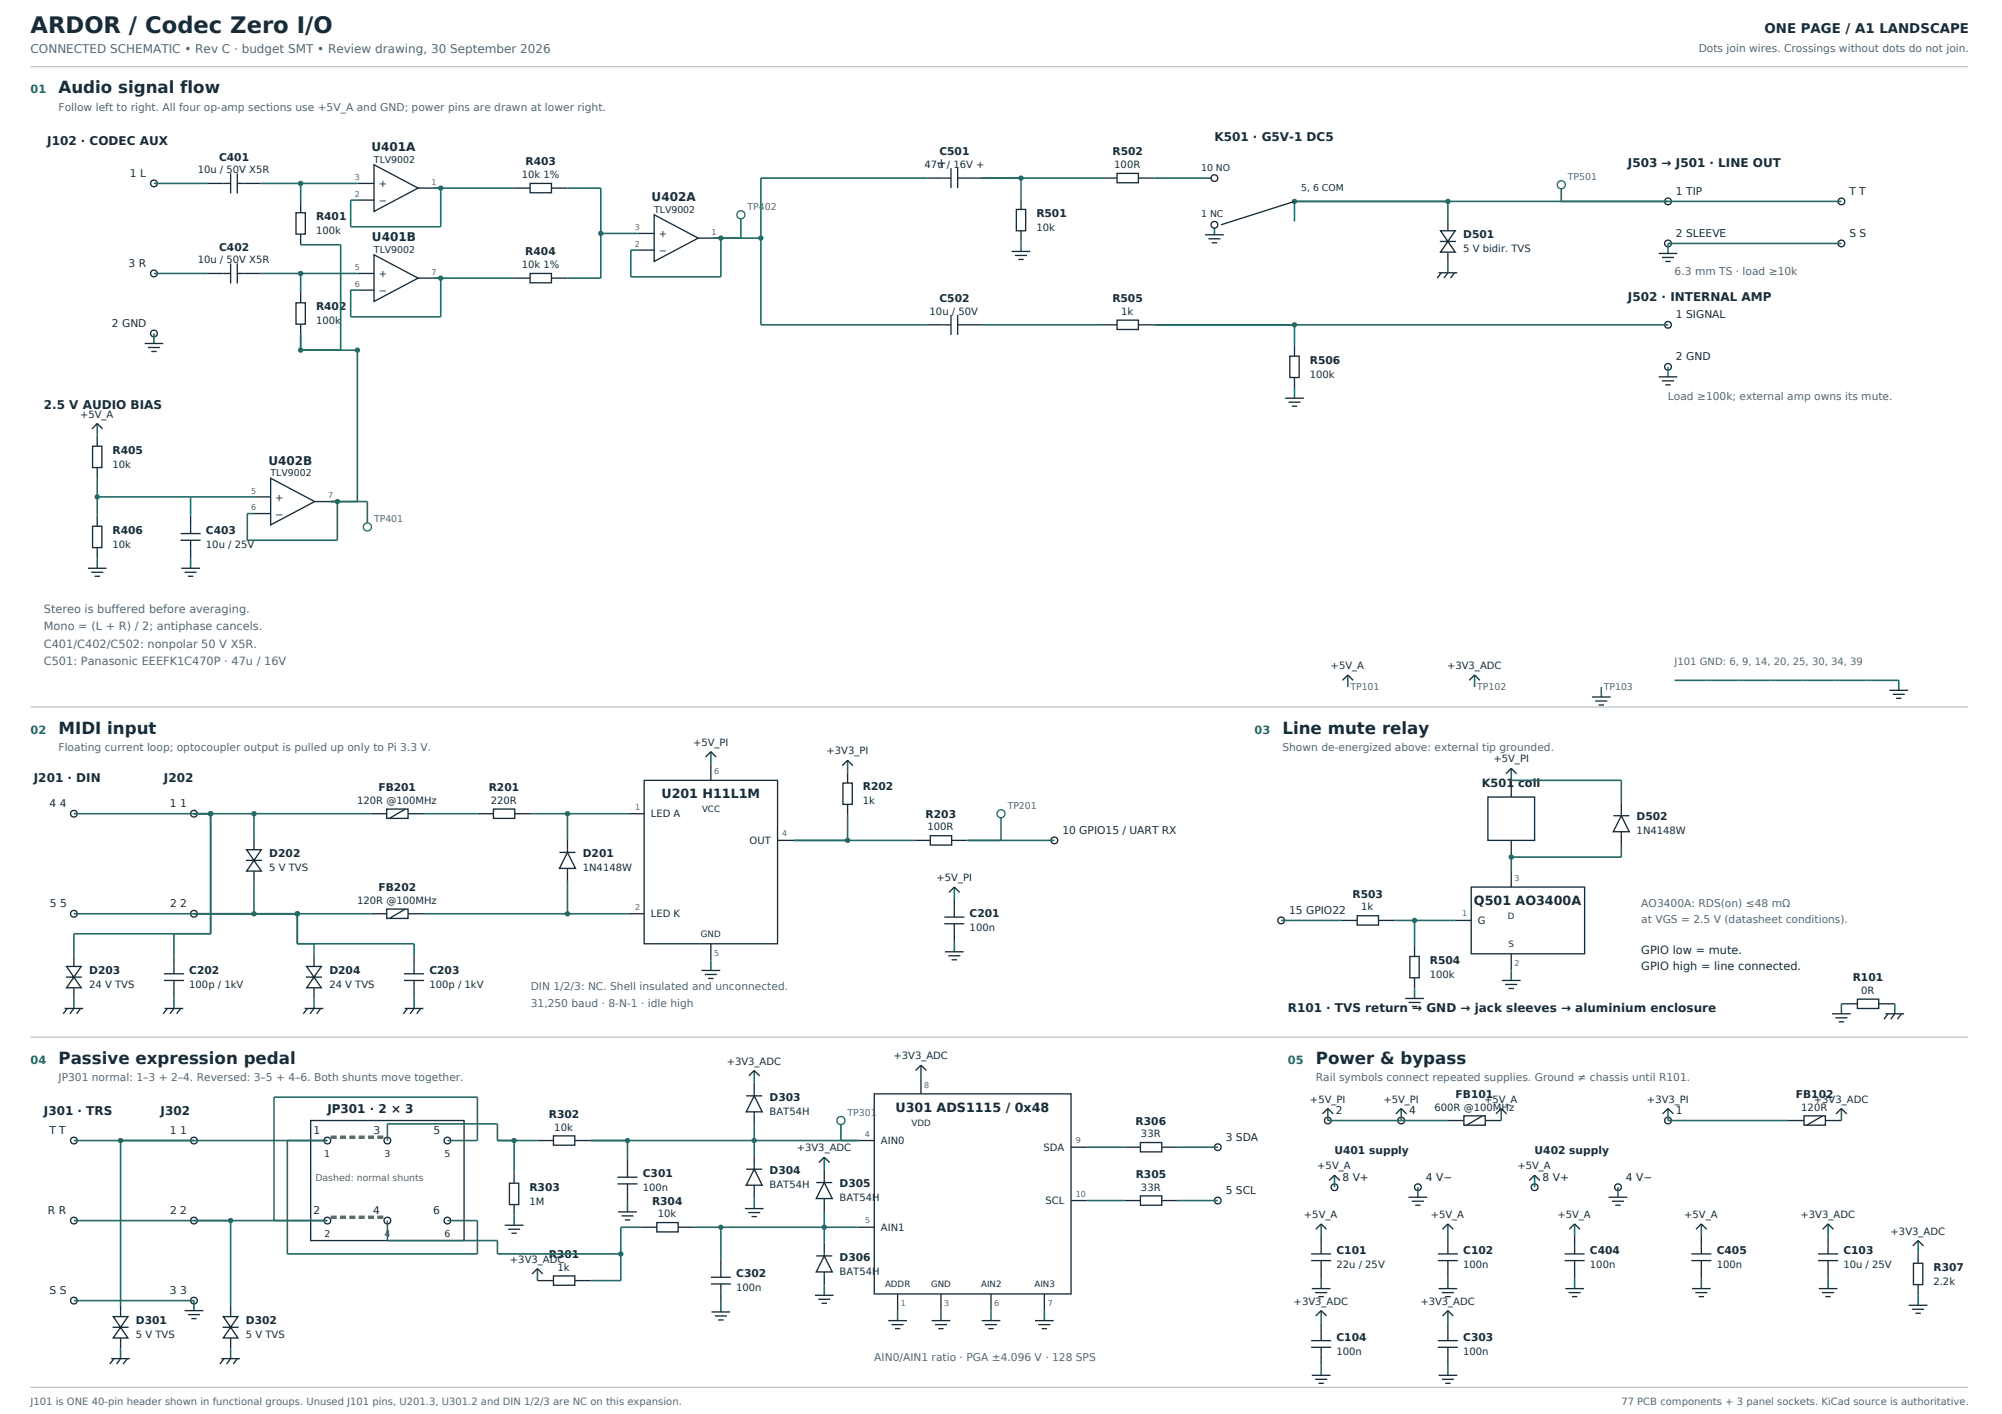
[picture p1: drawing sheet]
<svg xmlns="http://www.w3.org/2000/svg" width="841mm" height="594mm" viewBox="0 0 841 594" stroke-linecap="round" stroke-linejoin="round" font-family="sans-serif">
<path d="M12.8 28h814" fill="none" stroke="#aab7bd" stroke-width=".42"/>
<g fill="#fff" stroke="#172c38" stroke-width=".56">
<circle cx="64.6" cy="77" r="1.41"/>
<circle cx="64.6" cy="114.9" r="1.41"/>
<circle cx="64.6" cy="140.1" r="1.41"/>
</g>
<path d="M64.7 140.1v4.2" fill="none" stroke="#246a66" stroke-width=".67" stroke-linecap="butt"/>
<path d="M87.1 77.1h9.8M96.9 72.8v8.5M99.7 77.1h9.8M99.7 72.8v8.5M126.3 84.9v4.5M126.3 98.3v4.5M60.7 144.3h7.9M62.1 146h5.1M63.5 147.7h2.3" fill="none" stroke="#172c38" stroke-width=".56"/>
<g fill="#fff" stroke="#172c38" stroke-width=".56">
<path d="M124.3 89.4h4v8.9h-4z"/>
<path d="M157.1 69.2l18.5 9.8-18.5 9.8z"/>
</g>
<path d="M150.1 77.1h7M175.6 79h6.7M150.1 84.1h7" fill="none" stroke="#172c38" stroke-width=".56"/>
<path d="M182.3 79h2.8v16.3h-37.8v-11.2h2.8" fill="none" stroke="#246a66" stroke-width=".67" stroke-linecap="butt"/>
<circle cx="185.1" cy="79" r="1.13" fill="#246a66"/>
<path d="M64.7 77.1h22.4M109.5 77.1h40.6M126.3 77.1v7.8" fill="none" stroke="#246a66" stroke-width=".67" stroke-linecap="butt"/>
<circle cx="126.3" cy="77" r="1.13" fill="#246a66"/>
<path d="M87.1 114.9h9.8M96.9 110.7v8.4M99.7 114.9h9.8M99.7 110.7v8.4M126.3 122.7v4.5M126.3 136.2v4.5" fill="none" stroke="#172c38" stroke-width=".56"/>
<g fill="#fff" stroke="#172c38" stroke-width=".56">
<path d="M124.3 127.2h4v9h-4z"/>
<path d="M157.1 107l18.5 9.8-18.5 9.8z"/>
</g>
<path d="M150.1 114.9h7M175.6 116.8h6.7M150.1 121.9h7" fill="none" stroke="#172c38" stroke-width=".56"/>
<path d="M182.3 116.8h2.8v16.3h-37.8v-11.2h2.8" fill="none" stroke="#246a66" stroke-width=".67" stroke-linecap="butt"/>
<circle cx="185.1" cy="116.8" r="1.13" fill="#246a66"/>
<path d="M64.7 114.9h22.4M109.5 114.9h40.6M126.3 114.9v7.8" fill="none" stroke="#246a66" stroke-width=".67" stroke-linecap="butt"/>
<circle cx="126.3" cy="114.9" r="1.13" fill="#246a66"/>
<path d="M126.3 102.8h16.8v44.3h-16.8v-6.4" fill="none" stroke="#246a66" stroke-width=".67" stroke-linecap="butt"/>
<circle cx="126.3" cy="147.1" r="1.13" fill="#246a66"/>
<path d="M216 79h6.7M231.7 79h6.7" fill="none" stroke="#172c38" stroke-width=".56"/>
<path d="M222.7 77.1h9v3.9h-9z" fill="#fff" stroke="#172c38" stroke-width=".56"/>
<path d="M216 116.8h6.7M231.7 116.8h6.7" fill="none" stroke="#172c38" stroke-width=".56"/>
<path d="M222.7 114.9h9v3.9h-9z" fill="#fff" stroke="#172c38" stroke-width=".56"/>
<path d="M182.3 79h33.7M238.4 79h14v37.8h-14M182.3 116.8h33.7" fill="none" stroke="#246a66" stroke-width=".67" stroke-linecap="butt"/>
<circle cx="252.4" cy="98.1" r="1.13" fill="#246a66"/>
<path d="M274.8 90.2l18.5 9.8-18.5 9.8z" fill="#fff" stroke="#172c38" stroke-width=".56"/>
<path d="M267.8 98.1h7M267.8 105.1h7M293.3 100h6.7" fill="none" stroke="#172c38" stroke-width=".56"/>
<path d="M300 100h2.8v16.3h-37.8v-11.2h2.8" fill="none" stroke="#246a66" stroke-width=".67" stroke-linecap="butt"/>
<circle cx="302.8" cy="100" r="1.13" fill="#246a66"/>
<path d="M252.4 98.1h15.4M311.2 90.2v9.8h-11.2" fill="none" stroke="#246a66" stroke-width=".67" stroke-linecap="butt"/>
<circle cx="311.2" cy="90.2" r="1.69" fill="#fff" stroke="#246a66" stroke-width=".56"/>
<path d="M389.7 74.8h-70.1v61.7h70.1M300 100h19.6" fill="none" stroke="#246a66" stroke-width=".67" stroke-linecap="butt"/>
<circle cx="319.6" cy="100" r="1.13" fill="#246a66"/>
<path d="M389.7 74.8h9.8M399.5 70.6v8.4M402.3 74.8h9.8M402.3 70.6v8.4M428.9 83.5v4.5M428.9 96.9v4.5" fill="none" stroke="#172c38" stroke-width=".56"/>
<path d="M426.9 88h4v8.9h-4z" fill="#fff" stroke="#172c38" stroke-width=".56"/>
<path d="M412.1 74.8h16.8v8.7M428.9 101.4v4.2" fill="none" stroke="#246a66" stroke-width=".67" stroke-linecap="butt"/>
<path d="M425 105.6h7.8M426.4 107.3h5M427.8 109h2.2" fill="none" stroke="#172c38" stroke-width=".56"/>
<circle cx="428.9" cy="74.8" r="1.13" fill="#246a66"/>
<path d="M462.5 74.8h6.8M478.2 74.8h6.7" fill="none" stroke="#172c38" stroke-width=".56"/>
<path d="M469.3 72.8h8.9v4h-8.9z" fill="#fff" stroke="#172c38" stroke-width=".56"/>
<path d="M412.1 74.8h50.4M484.9 74.8h25.3M510.2 94.4v4.2M543.8 84.6v8.4" fill="none" stroke="#246a66" stroke-width=".67" stroke-linecap="butt"/>
<path d="M506.2 98.6h7.9M507.6 100.3h5.1M509 102h2.3" fill="none" stroke="#172c38" stroke-width=".56"/>
<circle cx="543.8" cy="84.6" r="1.13" fill="#246a66"/>
<path d="M543.8 84.6l-30.8 9.8" fill="none" stroke="#172c38" stroke-width=".56"/>
<g fill="#fff" stroke="#172c38" stroke-width=".56">
<circle cx="510.1" cy="74.8" r="1.41"/>
<circle cx="510.1" cy="94.4" r="1.41"/>
</g>
<path d="M604.9 98.1h6.7M608.2 92.5v4.4M608.2 105.9v4.5" fill="none" stroke="#172c38" stroke-width=".56"/>
<path d="M608.2 98.1l3.4 6.7h-6.7z" fill="#fff" stroke="#172c38" stroke-width=".56"/>
<path d="M608.2 96.9v1.2M608.2 104.8v1.1" fill="none" stroke="#172c38" stroke-width=".56"/>
<path d="M603.7 96.9h9v9h-9z" fill="#fff"/>
<path d="M605.1 96.9h6.2l-3.1 4.5zM608.2 101.4l-3.1 4.5h6.2zM604.9 101.4h6.7z" fill="#fff" stroke="#172c38" stroke-width=".56"/>
<path d="M543.8 84.6h64.4v7.9M608.2 110.4v4.2" fill="none" stroke="#246a66" stroke-width=".67" stroke-linecap="butt"/>
<path d="M604.3 114.6h7.8M605.4 114.6l-1.7 2.2M608.2 114.6l-1.7 2.2M611 114.6l-1.7 2.2" fill="none" stroke="#172c38" stroke-width=".56"/>
<circle cx="608.2" cy="84.6" r="1.13" fill="#246a66"/>
<g fill="#fff" stroke="#172c38" stroke-width=".56">
<circle cx="700.7" cy="84.6" r="1.41"/>
<circle cx="700.7" cy="102.3" r="1.41"/>
</g>
<path d="M543.8 84.6h156.9M700.7 102.3v4.2" fill="none" stroke="#246a66" stroke-width=".67" stroke-linecap="butt"/>
<path d="M696.8 106.5h7.8M698.2 108.2h5M699.6 109.8h2.2" fill="none" stroke="#172c38" stroke-width=".56"/>
<g fill="#fff" stroke="#172c38" stroke-width=".56">
<circle cx="773.5" cy="84.6" r="1.41"/>
<circle cx="773.5" cy="102.3" r="1.41"/>
</g>
<path d="M655.9 77.6v7h117.6M700.7 102.3h72.8" fill="none" stroke="#246a66" stroke-width=".67" stroke-linecap="butt"/>
<circle cx="655.8" cy="77.6" r="1.69" fill="#fff" stroke="#246a66" stroke-width=".56"/>
<path d="M389.7 136.5h9.8M399.5 132.2v8.5M402.3 136.5h9.8M402.3 132.2v8.5M462.5 136.5h6.8M478.2 136.5h6.7" fill="none" stroke="#172c38" stroke-width=".56"/>
<path d="M469.3 134.5h8.9v3.9h-8.9z" fill="#fff" stroke="#172c38" stroke-width=".56"/>
<path d="M412.1 136.5h50.4" fill="none" stroke="#246a66" stroke-width=".67" stroke-linecap="butt"/>
<path d="M543.8 145.1v4.5M543.8 158.6v4.5" fill="none" stroke="#172c38" stroke-width=".56"/>
<path d="M541.8 149.6h3.9v9h-3.9z" fill="#fff" stroke="#172c38" stroke-width=".56"/>
<path d="M484.9 136.5h58.9v8.6" fill="none" stroke="#246a66" stroke-width=".67" stroke-linecap="butt"/>
<circle cx="543.8" cy="136.4" r="1.13" fill="#246a66"/>
<path d="M543.8 163.1v4.2" fill="none" stroke="#246a66" stroke-width=".67" stroke-linecap="butt"/>
<path d="M539.9 167.3h7.8M541.3 169h5M542.7 170.6h2.2" fill="none" stroke="#172c38" stroke-width=".56"/>
<g fill="#fff" stroke="#172c38" stroke-width=".56">
<circle cx="700.7" cy="136.4" r="1.41"/>
<circle cx="700.7" cy="154.1" r="1.41"/>
</g>
<path d="M484.9 136.5h215.8M700.7 154.1v4.2" fill="none" stroke="#246a66" stroke-width=".67" stroke-linecap="butt"/>
<path d="M696.8 158.3h7.8M698.2 160h5M699.6 161.7h2.2M40.8 183v4.4M40.8 196.4v4.5" fill="none" stroke="#172c38" stroke-width=".56"/>
<path d="M38.9 187.4h3.9v9h-3.9z" fill="#fff" stroke="#172c38" stroke-width=".56"/>
<path d="M40.8 177.9v5.1" fill="none" stroke="#246a66" stroke-width=".67" stroke-linecap="butt"/>
<path d="M38.6 180.2l2.2-2.3 2.3 2.3M40.8 216.6v4.5M40.8 230v4.5" fill="none" stroke="#172c38" stroke-width=".56"/>
<path d="M38.9 221.1h3.9v8.9h-3.9z" fill="#fff" stroke="#172c38" stroke-width=".56"/>
<path d="M40.8 200.9v15.7" fill="none" stroke="#246a66" stroke-width=".67" stroke-linecap="butt"/>
<circle cx="40.8" cy="208.7" r="1.13" fill="#246a66"/>
<path d="M40.8 208.7h39.3v7.9M40.8 234.5v4.2M80.1 234.5v4.2" fill="none" stroke="#246a66" stroke-width=".67" stroke-linecap="butt"/>
<path d="M80.1 216.6v7.6M36.9 238.7h7.9M75.9 224.2h8.4M75.9 227h8.4M76.1 238.7h7.9M80.1 227v7.5M38.3 240.4h5.1M39.7 242.1h2.3M77.5 240.4h5.1M79 242.1h2.2" fill="none" stroke="#172c38" stroke-width=".56"/>
<path d="M113.7 200.9l18.5 9.8-18.5 9.8z" fill="#fff" stroke="#172c38" stroke-width=".56"/>
<path d="M106.7 208.7h7M106.7 215.7h7M132.2 210.7h6.7" fill="none" stroke="#172c38" stroke-width=".56"/>
<path d="M138.9 210.7h2.8v16.3h-37.8v-11.3h2.8" fill="none" stroke="#246a66" stroke-width=".67" stroke-linecap="butt"/>
<circle cx="141.7" cy="210.7" r="1.13" fill="#246a66"/>
<path d="M126.3 147.1h23.8v63.6h-11.2M80.1 208.7h26.6" fill="none" stroke="#246a66" stroke-width=".67" stroke-linecap="butt"/>
<circle cx="150.1" cy="147.1" r="1.13" fill="#246a66"/>
<path d="M138.9 210.7h15.4v10.6" fill="none" stroke="#246a66" stroke-width=".67" stroke-linecap="butt"/>
<circle cx="154.3" cy="221.3" r="1.69" fill="#fff" stroke="#246a66" stroke-width=".56"/>
<path d="M12.8 297h814" fill="none" stroke="#aab7bd" stroke-width=".42"/>
<g fill="#fff" stroke="#172c38" stroke-width=".56">
<circle cx="31" cy="341.8" r="1.41"/>
<circle cx="81.5" cy="341.8" r="1.41"/>
</g>
<path d="M31 341.8h50.5" fill="none" stroke="#246a66" stroke-width=".67" stroke-linecap="butt"/>
<g fill="#fff" stroke="#172c38" stroke-width=".56">
<circle cx="31" cy="383.9" r="1.41"/>
<circle cx="81.5" cy="383.9" r="1.41"/>
</g>
<path d="M31 383.9h50.5" fill="none" stroke="#246a66" stroke-width=".67" stroke-linecap="butt"/>
<path d="M155.7 341.8h6.7M171.4 341.8h6.7" fill="none" stroke="#172c38" stroke-width=".56"/>
<path d="M162.4 339.9h9v3.9h-9z" fill="#fff" stroke="#172c38" stroke-width=".56"/>
<path d="M170.3 339.9l-6.7 3.9M200.6 341.8h6.7M216.2 341.8h6.8" fill="none" stroke="#172c38" stroke-width=".56"/>
<path d="M207.3 339.9h8.9v3.9h-8.9z" fill="#fff" stroke="#172c38" stroke-width=".56"/>
<path d="M81.5 341.8h74.2M178.1 341.8h22.5" fill="none" stroke="#246a66" stroke-width=".67" stroke-linecap="butt"/>
<path d="M155.7 383.9h6.7M171.4 383.9h6.7" fill="none" stroke="#172c38" stroke-width=".56"/>
<path d="M162.4 381.9h9v3.9h-9z" fill="#fff" stroke="#172c38" stroke-width=".56"/>
<path d="M170.3 381.9l-6.7 3.9" fill="none" stroke="#172c38" stroke-width=".56"/>
<path d="M81.5 383.9h74.2" fill="none" stroke="#246a66" stroke-width=".67" stroke-linecap="butt"/>
<path d="M270.6 327.8h56v68.7h-56z" fill="#fff" stroke="#172c38" stroke-width=".56"/>
<path d="M296.4 318l2.2-2.2 2.3 2.2M298.6 320.8v7M235 358.1h6.7M238.4 352.5v4.5M263.6 341.8h7M326.6 353h7M238.4 365.9v4.5M263.6 383.9h7M298.6 396.5v7M294.7 407.7h7.8M296.1 409.4h5M297.5 411h2.2" fill="none" stroke="#172c38" stroke-width=".56"/>
<path d="M298.6 315.8v5M223 341.8h40.6M178.1 383.9h85.5M298.6 403.5v4.2" fill="none" stroke="#246a66" stroke-width=".67" stroke-linecap="butt"/>
<path d="M238.4 358.1l3.3 6.7h-6.7z" fill="#fff" stroke="#172c38" stroke-width=".56"/>
<path d="M238.4 357v1.1M238.4 364.8v1.1" fill="none" stroke="#172c38" stroke-width=".56"/>
<path d="M238.4 341.8v10.7M238.4 370.4v13.5" fill="none" stroke="#246a66" stroke-width=".67" stroke-linecap="butt"/>
<g fill="#246a66">
<circle cx="238.4" cy="341.8" r="1.13"/>
<circle cx="238.4" cy="383.9" r="1.13"/>
</g>
<path d="M356.1 324.5v4.4M356.1 337.9v4.5" fill="none" stroke="#172c38" stroke-width=".56"/>
<path d="M354.1 328.9h3.9v9h-3.9z" fill="#fff" stroke="#172c38" stroke-width=".56"/>
<path d="M356.1 319.4v5.1M356.1 342.4v10.6h-22.5" fill="none" stroke="#246a66" stroke-width=".67" stroke-linecap="butt"/>
<path d="M353.8 321.7l2.3-2.3 2.2 2.3" fill="none" stroke="#172c38" stroke-width=".56"/>
<circle cx="356" cy="353" r="1.13" fill="#246a66"/>
<path d="M384.1 353h6.7M399.8 353h6.7" fill="none" stroke="#172c38" stroke-width=".56"/>
<path d="M390.8 351.1h9v3.9h-9z" fill="#fff" stroke="#172c38" stroke-width=".56"/>
<path d="M333.6 353h50.5" fill="none" stroke="#246a66" stroke-width=".67" stroke-linecap="butt"/>
<circle cx="442.9" cy="353" r="1.41" fill="#fff" stroke="#172c38" stroke-width=".56"/>
<path d="M406.5 353h36.4M420.5 341.8v11.2" fill="none" stroke="#246a66" stroke-width=".67" stroke-linecap="butt"/>
<circle cx="420.5" cy="341.8" r="1.69" fill="#fff" stroke="#246a66" stroke-width=".56"/>
<path d="M103.3 358.1h6.8M106.7 352.5v4.5M106.7 365.9v4.5M398.6 374.9l2.3-2.2 2.2 2.2M400.9 377.7v7.6M396.7 385.3h8.4M396.7 388.1h8.4M397 399.8h7.8M400.9 388.1v7.5M398.4 401.5h5M399.8 403.2h2.2" fill="none" stroke="#172c38" stroke-width=".56"/>
<path d="M400.9 372.7v5M400.9 395.6v4.2" fill="none" stroke="#246a66" stroke-width=".67" stroke-linecap="butt"/>
<path d="M106.7 358.1l3.4 6.7h-6.8z" fill="#fff" stroke="#172c38" stroke-width=".56"/>
<path d="M106.7 357v1.1M106.7 364.8v1.1" fill="none" stroke="#172c38" stroke-width=".56"/>
<path d="M102.2 357h9v8.9h-9z" fill="#fff"/>
<path d="M103.6 357h6.2l-3.1 4.4zM106.7 361.4l-3.1 4.5h6.2zM103.3 361.4h6.8z" fill="#fff" stroke="#172c38" stroke-width=".56"/>
<path d="M106.7 341.8v10.7M106.7 370.4v13.5" fill="none" stroke="#246a66" stroke-width=".67" stroke-linecap="butt"/>
<g fill="#246a66">
<circle cx="106.7" cy="341.8" r="1.13"/>
<circle cx="106.7" cy="383.9" r="1.13"/>
</g>
<path d="M27.7 407.1h6.7M31 401.5v4.5M31 415v4.4" fill="none" stroke="#172c38" stroke-width=".56"/>
<path d="M31 407.1l3.4 6.7h-6.7z" fill="#fff" stroke="#172c38" stroke-width=".56"/>
<path d="M31 406v1.1M31 413.8v1.2" fill="none" stroke="#172c38" stroke-width=".56"/>
<path d="M26.6 406h8.9v9h-8.9z" fill="#fff"/>
<path d="M28 406h6.1l-3.1 4.5zM31 410.5l-3 4.5h6.1zM27.7 410.5h6.7z" fill="#fff" stroke="#172c38" stroke-width=".56"/>
<path d="M81.5 341.8h7v50.5h-57.5v9.2" fill="none" stroke="#246a66" stroke-width=".67" stroke-linecap="butt"/>
<circle cx="88.5" cy="341.8" r="1.13" fill="#246a66"/>
<path d="M81.5 341.8h7v50.5h-15.4v9.2M31 419.4v4.2" fill="none" stroke="#246a66" stroke-width=".67" stroke-linecap="butt"/>
<path d="M68.9 409.1h8.4M68.9 411.9h8.4M73.1 401.5v7.6M73.1 411.9v7.5M27.1 423.6h7.9M28.2 423.6l-1.6 2.3M31 423.6l-1.6 2.3M33.8 423.6l-1.6 2.3" fill="none" stroke="#172c38" stroke-width=".56"/>
<circle cx="88.5" cy="341.8" r="1.13" fill="#246a66"/>
<path d="M73.1 419.4v4.2" fill="none" stroke="#246a66" stroke-width=".67" stroke-linecap="butt"/>
<path d="M128.5 407.1h6.8M131.9 401.5v4.5M131.9 415v4.4M69.1 423.6h7.9M70.3 423.6l-1.7 2.3M73.1 423.6l-1.7 2.3M75.9 423.6l-1.7 2.3" fill="none" stroke="#172c38" stroke-width=".56"/>
<path d="M131.9 407.1l3.4 6.7h-6.8z" fill="#fff" stroke="#172c38" stroke-width=".56"/>
<path d="M131.9 406v1.1M131.9 413.8v1.2" fill="none" stroke="#172c38" stroke-width=".56"/>
<path d="M127.4 406h9v9h-9z" fill="#fff"/>
<path d="M128.8 406h6.2l-3.1 4.5zM131.9 410.5l-3.1 4.5h6.2zM128.5 410.5h6.8z" fill="#fff" stroke="#172c38" stroke-width=".56"/>
<path d="M81.5 383.9h43.4v12.6h7v5" fill="none" stroke="#246a66" stroke-width=".67" stroke-linecap="butt"/>
<circle cx="124.9" cy="383.9" r="1.13" fill="#246a66"/>
<path d="M81.5 383.9h43.4v12.6h49v5M131.9 419.4v4.2" fill="none" stroke="#246a66" stroke-width=".67" stroke-linecap="butt"/>
<path d="M169.7 409.1h8.4M169.7 411.9h8.4M173.9 401.5v7.6M173.9 411.9v7.5M128 423.6h7.8M129.1 423.6l-1.7 2.3M131.9 423.6l-1.7 2.3M134.7 423.6l-1.7 2.3" fill="none" stroke="#172c38" stroke-width=".56"/>
<circle cx="124.9" cy="383.9" r="1.13" fill="#246a66"/>
<path d="M173.9 419.4v4.2" fill="none" stroke="#246a66" stroke-width=".67" stroke-linecap="butt"/>
<path d="M170 423.6h7.9M171.1 423.6l-1.6 2.3M173.9 423.6l-1.6 2.3M176.7 423.6l-1.6 2.3" fill="none" stroke="#172c38" stroke-width=".56"/>
<path d="M625 334.8h19.7v18.2h-19.7z" fill="#fff" stroke="#172c38" stroke-width=".56"/>
<path d="M632.6 325l2.2-2.2 2.3 2.2M634.8 327.8v7M681.1 337.1v4.4M634.8 353v7M677.7 342.7h6.7M681.1 350.5v4.5" fill="none" stroke="#172c38" stroke-width=".56"/>
<path d="M634.8 322.8v5" fill="none" stroke="#246a66" stroke-width=".67" stroke-linecap="butt"/>
<path d="M681.1 342.7l3.3 6.7h-6.7z" fill="#fff" stroke="#172c38" stroke-width=".56"/>
<path d="M681.1 341.5v1.2M681.1 349.4v1.1" fill="none" stroke="#172c38" stroke-width=".56"/>
<path d="M634.8 327.8h46.3v9.3M681.1 355v5h-46.3" fill="none" stroke="#246a66" stroke-width=".67" stroke-linecap="butt"/>
<circle cx="634.8" cy="360" r="1.13" fill="#246a66"/>
<path d="M618 372.7h47.7v28h-47.7z" fill="#fff" stroke="#172c38" stroke-width=".56"/>
<path d="M634.8 365.6v7.1M563.4 386.7h6.7M579.1 386.7h6.7M611 386.7h7M630.9 411.9h7.9M632.3 413.6h5.1M633.7 415.2h2.3M634.8 400.7v7" fill="none" stroke="#172c38" stroke-width=".56"/>
<path d="M634.8 360v5.6M634.8 407.7v4.2" fill="none" stroke="#246a66" stroke-width=".67" stroke-linecap="butt"/>
<g fill="#fff" stroke="#172c38" stroke-width=".56">
<path d="M570.1 384.7h9v3.9h-9z"/>
<circle cx="538.2" cy="386.7" r="1.41"/>
</g>
<path d="M538.2 386.7h25.2M585.8 386.7h25.2" fill="none" stroke="#246a66" stroke-width=".67" stroke-linecap="butt"/>
<path d="M594.2 397.3v4.5M594.2 410.8v4.4" fill="none" stroke="#172c38" stroke-width=".56"/>
<path d="M592.3 401.8h3.9v9h-3.9z" fill="#fff" stroke="#172c38" stroke-width=".56"/>
<path d="M594.2 386.7v10.6" fill="none" stroke="#246a66" stroke-width=".67" stroke-linecap="butt"/>
<circle cx="594.2" cy="386.7" r="1.13" fill="#246a66"/>
<path d="M594.2 415.2v4.2" fill="none" stroke="#246a66" stroke-width=".67" stroke-linecap="butt"/>
<path d="M590.3 419.4h7.8M591.7 421.1h5M593.1 422.8h2.2" fill="none" stroke="#172c38" stroke-width=".56"/>
<path d="M12.8 435.7h814" fill="none" stroke="#aab7bd" stroke-width=".42"/>
<g fill="#fff" stroke="#172c38" stroke-width=".56">
<circle cx="31" cy="479.1" r="1.41"/>
<circle cx="81.5" cy="479.1" r="1.41"/>
</g>
<path d="M31 479.1h50.5" fill="none" stroke="#246a66" stroke-width=".67" stroke-linecap="butt"/>
<g fill="#fff" stroke="#172c38" stroke-width=".56">
<circle cx="31" cy="512.7" r="1.41"/>
<circle cx="81.5" cy="512.7" r="1.41"/>
</g>
<path d="M31 512.7h50.5" fill="none" stroke="#246a66" stroke-width=".67" stroke-linecap="butt"/>
<g fill="#fff" stroke="#172c38" stroke-width=".56">
<circle cx="31" cy="546.4" r="1.41"/>
<circle cx="81.5" cy="546.4" r="1.41"/>
</g>
<path d="M31 546.4h50.5v4.2" fill="none" stroke="#246a66" stroke-width=".67" stroke-linecap="butt"/>
<path d="M77.5 550.6h7.9M79 552.3h5M80.4 553.9h2.2" fill="none" stroke="#172c38" stroke-width=".56"/>
<g fill="#fff" stroke="#172c38" stroke-width=".56">
<path d="M130.5 470.7h64.4v50.5h-64.4z"/>
<circle cx="137.5" cy="479.1" r="1.41"/>
<circle cx="162.7" cy="479.1" r="1.41"/>
<circle cx="187.9" cy="479.1" r="1.41"/>
<circle cx="137.5" cy="512.7" r="1.41"/>
<circle cx="162.7" cy="512.7" r="1.41"/>
<circle cx="187.9" cy="512.7" r="1.41"/>
</g>
<path d="M81.5 479.1h56M120.7 479.1v47.7h79.9v-14.1h-12.7M187.9 479.1h12.7v-18.2h-85.5v51.8M81.5 512.7h56" fill="none" stroke="#246a66" stroke-width=".67" stroke-linecap="butt"/>
<path d="M138.9 477.7h22.4M138.9 511.3h22.4" fill="none" stroke="#946523" stroke-width="1.4" stroke-dasharray="2.5 1.4" stroke-linecap="butt"/>
<path d="M47.3 554.2h6.7M50.7 548.6v4.5M50.7 562.1v4.4" fill="none" stroke="#172c38" stroke-width=".56"/>
<path d="M50.7 554.2l3.3 6.7h-6.7z" fill="#fff" stroke="#172c38" stroke-width=".56"/>
<path d="M50.7 553.1v1.1M50.7 560.9v1.2" fill="none" stroke="#172c38" stroke-width=".56"/>
<path d="M46.2 553.1h8.9v9h-8.9z" fill="#fff"/>
<path d="M47.6 553.1h6.1l-3 4.5zM50.7 557.6l-3.1 4.5h6.1zM47.3 557.6h6.7z" fill="#fff" stroke="#172c38" stroke-width=".56"/>
<path d="M81.5 479.1h-30.8v69.5" fill="none" stroke="#246a66" stroke-width=".67" stroke-linecap="butt"/>
<circle cx="50.6" cy="479.1" r="1.13" fill="#246a66"/>
<path d="M50.7 566.5v4.2" fill="none" stroke="#246a66" stroke-width=".67" stroke-linecap="butt"/>
<path d="M93.5 554.2h6.7M96.9 548.6v4.5M46.7 570.7h7.9M47.8 570.7l-1.6 2.3M50.7 570.7l-1.7 2.3M53.5 570.7l-1.7 2.3M96.9 562.1v4.4" fill="none" stroke="#172c38" stroke-width=".56"/>
<path d="M96.9 554.2l3.3 6.7h-6.7z" fill="#fff" stroke="#172c38" stroke-width=".56"/>
<path d="M96.9 553.1v1.1M96.9 560.9v1.2" fill="none" stroke="#172c38" stroke-width=".56"/>
<path d="M92.4 553.1h9v9h-9z" fill="#fff"/>
<path d="M93.8 553.1h6.2l-3.1 4.5zM96.9 557.6l-3.1 4.5h6.2zM93.5 557.6h6.7z" fill="#fff" stroke="#172c38" stroke-width=".56"/>
<path d="M81.5 512.7h15.4v35.9" fill="none" stroke="#246a66" stroke-width=".67" stroke-linecap="butt"/>
<circle cx="96.9" cy="512.7" r="1.13" fill="#246a66"/>
<path d="M96.9 566.5v4.2" fill="none" stroke="#246a66" stroke-width=".67" stroke-linecap="butt"/>
<path d="M225.8 479.1h6.7M241.5 479.1h6.7M93 570.7h7.8M94.1 570.7l-1.7 2.3M96.9 570.7l-1.7 2.3M99.7 570.7l-1.7 2.3" fill="none" stroke="#172c38" stroke-width=".56"/>
<path d="M232.5 477.2h9v3.9h-9z" fill="#fff" stroke="#172c38" stroke-width=".56"/>
<path d="M162.7 479.1v-7h46.3v7h16.8" fill="none" stroke="#246a66" stroke-width=".67" stroke-linecap="butt"/>
<path d="M216 492.6v4.5M216 506v4.5" fill="none" stroke="#172c38" stroke-width=".56"/>
<path d="M214 497.1h3.9v8.9h-3.9z" fill="#fff" stroke="#172c38" stroke-width=".56"/>
<path d="M209 479.1h7v13.5" fill="none" stroke="#246a66" stroke-width=".67" stroke-linecap="butt"/>
<circle cx="216" cy="479.1" r="1.13" fill="#246a66"/>
<path d="M248.2 479.1h15.4v7.9M216 510.5v4.2" fill="none" stroke="#246a66" stroke-width=".67" stroke-linecap="butt"/>
<path d="M259.4 494.5h8.4M259.4 497.3h8.4M263.6 487v7.5M263.6 497.3v7.6M212 514.7h7.9M213.4 516.4h5.1M214.8 518.1h2.3" fill="none" stroke="#172c38" stroke-width=".56"/>
<circle cx="263.6" cy="479.1" r="1.13" fill="#246a66"/>
<path d="M263.6 504.9v4.2" fill="none" stroke="#246a66" stroke-width=".67" stroke-linecap="butt"/>
<path d="M259.7 509.1h7.8M261.1 510.8h5M262.5 512.5h2.2" fill="none" stroke="#172c38" stroke-width=".56"/>
<path d="M367.3 459.5h82.6v84.1h-82.6z" fill="#fff" stroke="#172c38" stroke-width=".56"/>
<path d="M384.6 449.7l2.3-2.2 2.2 2.2M386.9 452.5v7M360.3 479.1h7M449.9 481.9h7M360.3 515.5h7M449.9 504.3h7M377.1 543.6v7M395.3 543.6v7M416.3 543.6v7M438.7 543.6v7" fill="none" stroke="#172c38" stroke-width=".56"/>
<path d="M386.9 447.5v5M248.2 479.1h112.1M353.3 470.7v8.4" fill="none" stroke="#246a66" stroke-width=".67" stroke-linecap="butt"/>
<circle cx="353.2" cy="470.7" r="1.69" fill="#fff" stroke="#246a66" stroke-width=".56"/>
<path d="M225.8 538h6.7M241.5 538h6.7" fill="none" stroke="#172c38" stroke-width=".56"/>
<path d="M232.5 536h9v3.9h-9z" fill="#fff" stroke="#172c38" stroke-width=".56"/>
<path d="M162.7 512.7v8.5h46.3v5.6h51.8v11.2h-12.6M225.8 532.9v5.1" fill="none" stroke="#246a66" stroke-width=".67" stroke-linecap="butt"/>
<path d="M269.2 515.5h6.7M284.9 515.5h6.7M223.5 535.2l2.3-2.3 2.2 2.3" fill="none" stroke="#172c38" stroke-width=".56"/>
<path d="M275.9 513.6h9v3.9h-9z" fill="#fff" stroke="#172c38" stroke-width=".56"/>
<path d="M269.2 515.5h-8.4v11.3" fill="none" stroke="#246a66" stroke-width=".67" stroke-linecap="butt"/>
<circle cx="260.8" cy="526.7" r="1.13" fill="#246a66"/>
<path d="M291.6 515.5h68.7M302.8 515.5v13.5" fill="none" stroke="#246a66" stroke-width=".67" stroke-linecap="butt"/>
<path d="M298.6 536.6h8.4M298.6 539.4h8.4M302.8 529v7.6M302.8 539.4v7.5" fill="none" stroke="#172c38" stroke-width=".56"/>
<circle cx="302.8" cy="515.5" r="1.13" fill="#246a66"/>
<path d="M302.8 546.9v4.2" fill="none" stroke="#246a66" stroke-width=".67" stroke-linecap="butt"/>
<path d="M316.8 454.7v4.5M313.5 460.4h6.7M316.8 468.2v4.5M298.9 551.1h7.8M300.3 552.8h5M301.7 554.5h2.2" fill="none" stroke="#172c38" stroke-width=".56"/>
<path d="M316.8 460.4l3.4 6.7h-6.7z" fill="#fff" stroke="#172c38" stroke-width=".56"/>
<path d="M316.8 459.2v1.2M316.8 467.1v1.1M313.5 491.2h6.7M316.8 485.6v4.4M316.8 499v4.5" fill="none" stroke="#172c38" stroke-width=".56"/>
<path d="M316.8 491.2l3.4 6.7h-6.7z" fill="#fff" stroke="#172c38" stroke-width=".56"/>
<path d="M316.8 490v1.2M316.8 497.9v1.1" fill="none" stroke="#172c38" stroke-width=".56"/>
<path d="M316.8 472.7v12.9" fill="none" stroke="#246a66" stroke-width=".67" stroke-linecap="butt"/>
<circle cx="316.8" cy="479.1" r="1.13" fill="#246a66"/>
<path d="M316.8 449.7v5M316.8 503.5v4.2" fill="none" stroke="#246a66" stroke-width=".67" stroke-linecap="butt"/>
<path d="M314.6 451.9l2.2-2.2 2.3 2.2M342.9 496.8h6.7M346.2 491.2v4.5M312.9 507.7h7.9M314.3 509.4h5.1M315.7 511.1h2.3M346.2 504.6v4.5" fill="none" stroke="#172c38" stroke-width=".56"/>
<path d="M346.2 496.8l3.4 6.7h-6.7z" fill="#fff" stroke="#172c38" stroke-width=".56"/>
<path d="M346.2 495.7v1.1M346.2 503.5v1.1M342.9 527.6h6.7M346.2 522v4.5M346.2 535.4v4.5" fill="none" stroke="#172c38" stroke-width=".56"/>
<path d="M346.2 527.6l3.4 6.7h-6.7z" fill="#fff" stroke="#172c38" stroke-width=".56"/>
<path d="M346.2 526.5v1.1M346.2 534.3v1.1" fill="none" stroke="#172c38" stroke-width=".56"/>
<path d="M346.2 509.1v12.9" fill="none" stroke="#246a66" stroke-width=".67" stroke-linecap="butt"/>
<circle cx="346.2" cy="515.5" r="1.13" fill="#246a66"/>
<path d="M346.2 486.1v5.1M346.2 539.9v4.2M377.1 550.6v4.2M395.3 550.6v4.2M416.3 550.6v4.2M438.7 550.6v4.2" fill="none" stroke="#246a66" stroke-width=".67" stroke-linecap="butt"/>
<g fill="none" stroke="#172c38" stroke-width=".56">
<path d="M344 488.4l2.2-2.3 2.3 2.3M472.3 481.9h6.8M488 481.9h6.8M342.3 544.1h7.9M343.7 545.8h5.1M345.1 547.5h2.3M373.1 554.8h7.9M374.5 556.5h5.1M375.9 558.1h2.3M391.4 554.8h7.8M392.8 556.5h5M394.2 558.1h2.2"/>
<path d="M412.4 554.8h7.8M413.8 556.5h5M415.2 558.1h2.2M434.8 554.8h7.8M436.2 556.5h5M437.6 558.1h2.2"/>
</g>
<path d="M479.1 480h8.9v3.9h-8.9z" fill="#fff" stroke="#172c38" stroke-width=".56"/>
<path d="M456.9 481.9h15.4" fill="none" stroke="#246a66" stroke-width=".67" stroke-linecap="butt"/>
<circle cx="511.5" cy="481.9" r="1.41" fill="#fff" stroke="#172c38" stroke-width=".56"/>
<path d="M494.8 481.9h16.8" fill="none" stroke="#246a66" stroke-width=".67" stroke-linecap="butt"/>
<path d="M472.3 504.3h6.8M488 504.3h6.8" fill="none" stroke="#172c38" stroke-width=".56"/>
<path d="M479.1 502.4h8.9v3.9h-8.9z" fill="#fff" stroke="#172c38" stroke-width=".56"/>
<path d="M456.9 504.3h15.4" fill="none" stroke="#246a66" stroke-width=".67" stroke-linecap="butt"/>
<circle cx="511.5" cy="504.3" r="1.41" fill="#fff" stroke="#172c38" stroke-width=".56"/>
<path d="M494.8 504.3h16.8" fill="none" stroke="#246a66" stroke-width=".67" stroke-linecap="butt"/>
<circle cx="557.8" cy="470.7" r="1.41" fill="#fff" stroke="#172c38" stroke-width=".56"/>
<path d="M557.8 465.7v5" fill="none" stroke="#246a66" stroke-width=".67" stroke-linecap="butt"/>
<path d="M555.6 467.9l2.2-2.2 2.2 2.2" fill="none" stroke="#172c38" stroke-width=".56"/>
<circle cx="588.6" cy="470.7" r="1.41" fill="#fff" stroke="#172c38" stroke-width=".56"/>
<path d="M588.6 465.7v5" fill="none" stroke="#246a66" stroke-width=".67" stroke-linecap="butt"/>
<path d="M586.4 467.9l2.2-2.2 2.3 2.2" fill="none" stroke="#172c38" stroke-width=".56"/>
<circle cx="700.7" cy="470.7" r="1.41" fill="#fff" stroke="#172c38" stroke-width=".56"/>
<path d="M700.7 465.7v5" fill="none" stroke="#246a66" stroke-width=".67" stroke-linecap="butt"/>
<path d="M608.2 470.7h6.8M623.9 470.7h6.7M698.4 467.9l2.3-2.2 2.2 2.2" fill="none" stroke="#172c38" stroke-width=".56"/>
<path d="M615 468.8h8.9v3.9h-8.9z" fill="#fff" stroke="#172c38" stroke-width=".56"/>
<path d="M622.8 468.8l-6.7 3.9M628.4 467.9l2.2-2.2 2.3 2.2M751.1 470.7h6.7M766.8 470.7h6.7" fill="none" stroke="#172c38" stroke-width=".56"/>
<path d="M557.8 470.7h50.4M630.6 465.7v5" fill="none" stroke="#246a66" stroke-width=".67" stroke-linecap="butt"/>
<path d="M757.8 468.8h9v3.9h-9z" fill="#fff" stroke="#172c38" stroke-width=".56"/>
<path d="M765.7 468.8l-6.7 3.9M771.3 467.9l2.2-2.2 2.3 2.2" fill="none" stroke="#172c38" stroke-width=".56"/>
<path d="M700.7 470.7h50.4M773.5 465.7v5" fill="none" stroke="#246a66" stroke-width=".67" stroke-linecap="butt"/>
<circle cx="560.6" cy="498.7" r="1.41" fill="#fff" stroke="#172c38" stroke-width=".56"/>
<path d="M560.6 493.7v5" fill="none" stroke="#246a66" stroke-width=".67" stroke-linecap="butt"/>
<path d="M558.4 495.9l2.2-2.2 2.2 2.2" fill="none" stroke="#172c38" stroke-width=".56"/>
<circle cx="595.6" cy="498.7" r="1.41" fill="#fff" stroke="#172c38" stroke-width=".56"/>
<path d="M595.6 498.7v4.2" fill="none" stroke="#246a66" stroke-width=".67" stroke-linecap="butt"/>
<path d="M591.7 502.9h7.8M593.1 504.6h5M594.5 506.3h2.2" fill="none" stroke="#172c38" stroke-width=".56"/>
<circle cx="644.6" cy="498.7" r="1.41" fill="#fff" stroke="#172c38" stroke-width=".56"/>
<path d="M644.7 493.7v5" fill="none" stroke="#246a66" stroke-width=".67" stroke-linecap="butt"/>
<path d="M642.4 495.9l2.3-2.2 2.2 2.2" fill="none" stroke="#172c38" stroke-width=".56"/>
<circle cx="679.7" cy="498.7" r="1.41" fill="#fff" stroke="#172c38" stroke-width=".56"/>
<g fill="none" stroke="#246a66" stroke-width=".67" stroke-linecap="butt">
<path d="M679.7 498.7v4.2M555 514.1v5.1M608.2 514.1v5.1M661.5 514.1v5.1M714.7 514.1v5.1M767.9 514.1v5.1M555 537.1v4.2M608.2 537.1v4.2M661.5 537.1v4.2M714.7 537.1v4.2M767.9 537.1v4.2M555 550.6v5"/>
<path d="M608.2 550.6v5M555 573.5v4.2M608.2 573.5v4.2"/>
</g>
<g fill="none" stroke="#172c38" stroke-width=".56">
<path d="M552.7 516.4l2.3-2.3 2.2 2.3M555 519.2v7.6M606 516.4l2.2-2.3 2.3 2.3M608.2 519.2v7.6M659.2 516.4l2.3-2.3 2.2 2.3M661.5 519.2v7.6M675.8 502.9h7.8M677.2 504.6h5M678.6 506.3h2.2M712.5 516.4l2.2-2.3 2.2 2.3M714.7 519.2v7.6M765.7 516.4l2.2-2.3 2.3 2.3"/>
<path d="M767.9 519.2v7.6M550.8 526.8h8.4M550.8 529.6h8.4M555 529.6v7.5M604 526.8h8.4M604 529.6h8.4M608.2 529.6v7.5M657.3 526.8h8.4M657.3 529.6h8.4M661.5 529.6v7.5M710.5 526.8h8.4M710.5 529.6h8.4"/>
<path d="M714.7 529.6v7.5M763.7 526.8h8.4M763.7 529.6h8.4M767.9 529.6v7.5M805.8 526.2v4.5M805.8 539.6v4.5M551.1 541.3h7.8M552.5 543h5M552.7 552.8l2.3-2.2 2.2 2.2M553.9 544.7h2.2M555 555.6v7.6M604.3 541.3h7.8"/>
<path d="M605.7 543h5M606 552.8l2.2-2.2 2.3 2.2M607.1 544.7h2.2M608.2 555.6v7.6M657.5 541.3h7.9M658.9 543h5.1M660.3 544.7h2.3M710.8 541.3h7.8M712.2 543h5M713.6 544.7h2.2M764 541.3h7.9M765.4 543h5.1"/>
<path d="M766.8 544.7h2.3M550.8 563.2h8.4M550.8 566h8.4M551.1 577.7h7.8M552.5 579.4h5M555 566v7.5M604 563.2h8.4M604 566h8.4M604.3 577.7h7.8M605.7 579.4h5M608.2 566v7.5M553.9 581.1h2.2"/>
<path d="M607.1 581.1h2.2"/>
</g>
<path d="M803.8 530.7h3.9v8.9h-3.9z" fill="#fff" stroke="#172c38" stroke-width=".56"/>
<path d="M805.8 521.2v5M805.8 544.1v4.2" fill="none" stroke="#246a66" stroke-width=".67" stroke-linecap="butt"/>
<path d="M773.5 421.7h6.8M789.2 421.7h6.8M803.5 523.4l2.3-2.2 2.2 2.2M801.8 548.3h7.9M803.2 550h5.1M804.6 551.7h2.3" fill="none" stroke="#172c38" stroke-width=".56"/>
<path d="M780.3 419.7h8.9v3.9h-8.9z" fill="#fff" stroke="#172c38" stroke-width=".56"/>
<path d="M566.2 283.6v5M619.4 283.6v5M672.7 288.6v4.2M703.5 285.8h94.1v4.2M773.5 421.7v4.2M796 421.7v4.2" fill="none" stroke="#246a66" stroke-width=".67" stroke-linecap="butt"/>
<g fill="none" stroke="#172c38" stroke-width=".56">
<path d="M564 285.8l2.2-2.2 2.2 2.2M617.2 285.8l2.2-2.2 2.3 2.2M668.7 292.8h7.9M670.1 294.5h5.1M671.5 296.2h2.3M793.7 290h7.9M795.1 291.7h5.1M796.5 293.4h2.3M769.6 425.9h7.9M771 427.6h5.1M772.4 429.2h2.3M792 425.9h7.9"/>
<path d="M793.2 425.9l-1.7 2.2M796 425.9l-1.7 2.2M798.8 425.9l-1.7 2.2"/>
</g>
<path d="M12.8 582.8h814" fill="none" stroke="#aab7bd" stroke-width=".42"/>
<text font-size="9.5" fill="#172c38" x="12.8" y="14">ARDOR / Codec Zero I/O</text>
<g font-size="7" fill="#172c38">
<text x="24.6" y="39.2">Audio signal flow</text>
<text x="24.6" y="308.2">MIDI input</text>
<text x="538.7" y="308.2">Line mute relay</text>
<text x="24.6" y="446.9">Passive expression pedal</text>
<text x="552.7" y="446.9">Power &amp; bypass</text>
</g>
<text font-size="5.6" fill="#172c38" x="741.3" y="13.7">ONE PAGE / A1 LANDSCAPE</text>
<g font-size="5.3" fill="#172c38">
<text x="393.3" y="70">+</text>
<text x="277.8" y="335.4">U201 H11L1M</text>
<text x="619.2" y="380.2">Q501 AO3400A</text>
<text x="376.2" y="467.1">U301 ADS1115 / 0x48</text>
</g>
<text font-size="5" fill="#536775" x="12.8" y="22.4">CONNECTED SCHEMATIC • Rev C · budget SMT • Review drawing, 30 September 2026</text>
<g font-size="5" fill="#172c38">
<text x="510.2" y="59.4">K501 · G5V-1 DC5</text>
<text x="19.8" y="61.1">J102 · CODEC AUX</text>
<text x="156" y="63.6">U401A</text>
<text x="683.9" y="70">J503 → J501 · LINE OUT</text>
<text x="273.7" y="84.6">U402A</text>
<text x="156.2" y="101.4">U401B</text>
<text x="683.9" y="126.4">J502 · INTERNAL AMP</text>
<text x="18.4" y="171.8">2.5 V AUDIO BIAS</text>
<text x="112.8" y="195.3">U402B</text>
<text x="14.2" y="328.4">J201 · DIN</text>
<text x="68.8" y="328.4">J202</text>
<text x="541" y="425.3">R101 · TVS return → GND → jack sleeves → aluminium enclosure</text>
<text x="137.5" y="467.4">JP301 · 2 × 3</text>
<text x="18.4" y="468.5">J301 · TRS</text>
<text x="67.4" y="468.5">J302</text>
</g>
<g font-size="4.8" fill="#246a66">
<text x="12.8" y="39.2">01</text>
<text x="12.8" y="308.2">02</text>
<text x="527" y="308.2">03</text>
<text x="12.8" y="446.9">04</text>
<text x="541" y="446.9">05</text>
</g>
<g font-size="4.8" fill="#536775">
<text x="18.4" y="257.5">Stereo is buffered before averaging.</text>
<text x="18.4" y="264.8">Mono = (L + R) / 2; antiphase cancels.</text>
<text x="18.4" y="272.1">C401/C402/C502: nonpolar 50 V X5R.</text>
<text x="18.4" y="279.3">C501: Panasonic EEEFK1C470P · 47u / 16V</text>
</g>
<g font-size="4.8" fill="#172c38">
<text x="622.5" y="330.6">K501 coil</text>
<text x="689.5" y="400.7">GPIO low = mute.</text>
<text x="689.5" y="407.4">GPIO high = line connected.</text>
</g>
<g font-size="4.5" fill="#536775">
<text x="713.6" y="21.9">Dots join wires. Crossings without dots do not join.</text>
<text x="24.6" y="46.5">Follow left to right. All four op-amp sections use +5V_A and GND; power pins are drawn at lower right.</text>
<text x="703.5" y="115.4">6.3 mm TS · load ≥10k</text>
<text x="700.7" y="168.1">Load ≥100k; external amp owns its mute.</text>
<text x="24.6" y="315.5">Floating current loop; optocoupler output is pulled up only to Pi 3.3 V.</text>
<text x="538.7" y="315.5">Shown de-energized above: external tip grounded.</text>
<text x="689.5" y="381.1">AO3400A: RDS(on) ≤48 mΩ</text>
<text x="689.5" y="387.8">at VGS = 2.5 V (datasheet conditions).</text>
<text x="223" y="416.1">DIN 1/2/3: NC. Shell insulated and unconnected.</text>
<text x="223" y="423.1">31,250 baud · 8-N-1 · idle high</text>
<text x="24.6" y="454.2">JP301 normal: 1–3 + 2–4. Reversed: 3–5 + 4–6. Both shunts move together.</text>
<text x="552.7" y="454.2">Rail symbols connect repeated supplies. Ground ≠ chassis until R101.</text>
<text x="367.3" y="571.6">AIN0/AIN1 ratio · PGA ±4.096 V · 128 SPS</text>
</g>
<g font-size="4.5" fill="#172c38">
<text x="394.6" y="65.3">C501</text>
<text x="467.3" y="65.3">R502</text>
<text x="92" y="67.5">C401</text>
<text x="220.7" y="69.5">R403</text>
<text x="54.5" y="74.3">1 L</text>
<text x="704.1" y="81.8">1 TIP</text>
<text x="776.9" y="81.8">T T</text>
<text x="132.7" y="92.5">R401</text>
<text x="435.3" y="91.1">R501</text>
<text x="614.7" y="100">D501</text>
<text x="704.1" y="99.5">2 SLEEVE</text>
<text x="776.9" y="99.5">S S</text>
<text x="92" y="105.4">C402</text>
<text x="220.7" y="107.3">R404</text>
<text x="54" y="112.1">3 R</text>
<text x="132.7" y="130.3">R402</text>
<text x="394.6" y="126.9">C502</text>
<text x="467.3" y="126.9">R505</text>
<text x="47" y="137.3">2 GND</text>
<text x="704.1" y="133.7">1 SIGNAL</text>
<text x="550.2" y="152.7">R506</text>
<text x="704.1" y="151.3">2 GND</text>
<text x="47.3" y="190.5">R405</text>
<text x="47.3" y="224.2">R406</text>
<text x="86.5" y="224.2">C403</text>
<text x="159" y="332.3">FB201</text>
<text x="205.3" y="332.3">R201</text>
<text x="362.5" y="332">R202</text>
<text x="20.8" y="339">4 4</text>
<text x="71.4" y="339">1 1</text>
<text x="388.9" y="343.5">R203</text>
<text x="687.5" y="344.6">D502</text>
<text x="446.3" y="350.2">10 GPIO15 / UART RX</text>
<text x="113.1" y="360">D202</text>
<text x="244.8" y="360">D201</text>
<text x="159" y="374.3">FB202</text>
<text x="568.2" y="377.1">R503</text>
<text x="20.9" y="381.1">5 5</text>
<text x="71.4" y="381.1">2 2</text>
<text x="541.5" y="383.9">15 GPIO22</text>
<text x="407.3" y="385.3">C201</text>
<text x="600.7" y="404.9">R504</text>
<text x="37.5" y="409.1">D203</text>
<text x="79.5" y="409.1">C202</text>
<text x="138.3" y="409.1">D204</text>
<text x="180.4" y="409.1">C203</text>
<text x="778.3" y="412.2">R101</text>
<text x="611.5" y="461.2">FB101</text>
<text x="754.4" y="461.2">FB102</text>
<text x="323.3" y="462.3">D303</text>
<text x="561.2" y="467.9">2</text>
<text x="592" y="467.9">4</text>
<text x="704.1" y="467.9">1</text>
<text x="230.6" y="469.6">R302</text>
<text x="477.1" y="472.4">R306</text>
<text x="20.8" y="476.3">T T</text>
<text x="71.4" y="476.3">1 1</text>
<text x="131.7" y="476.3">1</text>
<text x="156.9" y="476.3">3</text>
<text x="182.1" y="476.3">5</text>
<text x="514.9" y="479.1">3 SDA</text>
<text x="560.6" y="484.7">U401 supply</text>
<text x="644.7" y="484.7">U402 supply</text>
<text x="270" y="494.5">C301</text>
<text x="323.3" y="493.1">D304</text>
<text x="477.1" y="494.8">R305</text>
<text x="564" y="495.9">8 V+</text>
<text x="599" y="495.9">4 V−</text>
<text x="648" y="495.9">8 V+</text>
<text x="683" y="495.9">4 V−</text>
<text x="222.4" y="500.1">R303</text>
<text x="352.7" y="498.7">D305</text>
<text x="514.9" y="501.5">5 SCL</text>
<text x="20.1" y="509.9">R R</text>
<text x="71.4" y="509.9">2 2</text>
<text x="131.7" y="509.9">2</text>
<text x="156.8" y="509.9">4</text>
<text x="182" y="509.9">6</text>
<text x="273.9" y="506">R304</text>
<text x="561.4" y="526.8">C101</text>
<text x="614.7" y="526.8">C102</text>
<text x="667.9" y="526.8">C404</text>
<text x="721.1" y="526.8">C405</text>
<text x="774.4" y="526.8">C103</text>
<text x="230.5" y="528.4">R301</text>
<text x="352.7" y="529.6">D306</text>
<text x="812.2" y="533.8">R307</text>
<text x="309.3" y="536.6">C302</text>
<text x="20.8" y="543.6">S S</text>
<text x="71.3" y="543.6">3 3</text>
<text x="57.1" y="556.2">D301</text>
<text x="103.3" y="556.2">D302</text>
<text x="561.4" y="563.2">C104</text>
<text x="614.7" y="563.2">C303</text>
</g>
<g font-size="4.2" fill="#172c38">
<text x="388.4" y="70.6">47u / 16V +</text>
<text x="468.1" y="70.6">100R</text>
<text x="83" y="72.8">10u / 50V X5R</text>
<text x="219.2" y="74.8">10k 1%</text>
<text x="159.1" y="78.7">+</text>
<text x="159.1" y="85.7">−</text>
<text x="132.7" y="98.3">100k</text>
<text x="276.8" y="99.7">+</text>
<text x="435.3" y="96.9">10k</text>
<text x="276.8" y="106.8">−</text>
<text x="614.7" y="105.9">5 V bidir. TVS</text>
<text x="83" y="110.7">10u / 50V X5R</text>
<text x="219.2" y="112.6">10k 1%</text>
<text x="159.1" y="116.6">+</text>
<text x="159.1" y="123.6">−</text>
<text x="132.7" y="136.2">100k</text>
<text x="390.5" y="132.2">10u / 50V</text>
<text x="471" y="132.2">1k</text>
<text x="550.2" y="158.6">100k</text>
<text x="33.6" y="175.4">+5V_A</text>
<text x="47.3" y="196.4">10k</text>
<text x="115.7" y="210.4">+</text>
<text x="115.7" y="217.4">−</text>
<text x="47.3" y="230">10k</text>
<text x="86.5" y="230">10u / 25V</text>
<text x="559" y="281">+5V_A</text>
<text x="607.9" y="281">+3V3_ADC</text>
<text x="291.1" y="313.3">+5V_PI</text>
<text x="347.2" y="316.9">+3V3_PI</text>
<text x="627.4" y="320.3">+5V_PI</text>
<text x="150" y="337.6">120R @100MHz</text>
<text x="206.2" y="337.6">220R</text>
<text x="362.5" y="337.9">1k</text>
<text x="273.4" y="343.2">LED A</text>
<text x="389.6" y="348.8">100R</text>
<text x="687.5" y="350.5">1N4148W</text>
<text x="314.9" y="354.4">OUT</text>
<text x="113.1" y="365.9">5 V TVS</text>
<text x="244.8" y="365.9">1N4148W</text>
<text x="393.4" y="370.1">+5V_PI</text>
<text x="150" y="379.7">120R @100MHz</text>
<text x="571.8" y="382.5">1k</text>
<text x="273.4" y="385.3">LED K</text>
<text x="620.8" y="388.1">G</text>
<text x="407.3" y="391.1">100n</text>
<text x="600.7" y="410.8">100k</text>
<text x="37.5" y="415">24 V TVS</text>
<text x="79.5" y="415">100p / 1kV</text>
<text x="138.3" y="415">24 V TVS</text>
<text x="180.4" y="415">100p / 1kV</text>
<text x="781.9" y="417.5">0R</text>
<text x="305.3" y="447.2">+3V3_ADC</text>
<text x="375.3" y="444.9">+3V3_ADC</text>
<text x="550.3" y="463.2">+5V_PI</text>
<text x="581.1" y="463.2">+5V_PI</text>
<text x="602.6" y="466.5">600R @100MHz</text>
<text x="623.4" y="463.2">+5V_A</text>
<text x="691.9" y="463.2">+3V3_PI</text>
<text x="756.7" y="466.5">120R</text>
<text x="762" y="463.2">+3V3_ADC</text>
<text x="323.3" y="468.2">BAT54H</text>
<text x="232.9" y="474.9">10k</text>
<text x="479.3" y="477.7">33R</text>
<text x="334.7" y="483.6">+3V3_ADC</text>
<text x="370.1" y="480.5">AIN0</text>
<text x="438.4" y="483.3">SDA</text>
<text x="553.4" y="491.2">+5V_A</text>
<text x="637.4" y="491.2">+5V_A</text>
<text x="270" y="500.4">100n</text>
<text x="323.3" y="499">BAT54H</text>
<text x="479.3" y="500.1">33R</text>
<text x="222.4" y="506">1M</text>
<text x="352.7" y="504.6">BAT54H</text>
<text x="439.2" y="505.7">SCL</text>
<text x="276.3" y="511.3">10k</text>
<text x="547.8" y="511.6">+5V_A</text>
<text x="601" y="511.6">+5V_A</text>
<text x="654.2" y="511.6">+5V_A</text>
<text x="707.5" y="511.6">+5V_A</text>
<text x="756.4" y="511.6">+3V3_ADC</text>
<text x="370.1" y="516.9">AIN1</text>
<text x="794.2" y="518.6">+3V3_ADC</text>
<text x="214.2" y="530.4">+3V3_ADC</text>
<text x="234.2" y="533.8">1k</text>
<text x="561.4" y="532.6">22u / 25V</text>
<text x="614.7" y="532.6">100n</text>
<text x="667.9" y="532.6">100n</text>
<text x="721.1" y="532.6">100n</text>
<text x="774.4" y="532.6">10u / 25V</text>
<text x="352.7" y="535.4">BAT54H</text>
<text x="812.2" y="539.6">2.2k</text>
<text x="309.3" y="542.4">100n</text>
<text x="543.4" y="548">+3V3_ADC</text>
<text x="596.7" y="548">+3V3_ADC</text>
<text x="57.1" y="562.1">5 V TVS</text>
<text x="103.3" y="562.1">5 V TVS</text>
<text x="561.4" y="569.1">100n</text>
<text x="614.7" y="569.1">100n</text>
</g>
<g font-size="4.2" fill="#536775">
<text x="703.5" y="279.3">J101 GND: 6, 9, 14, 20, 25, 30, 34, 39</text>
<text x="12.8" y="590.4">J101 is ONE 40-pin header shown in functional groups. Unused J101 pins, U201.3, U301.2 and DIN 1/2/3 are NC on this expansion.</text>
<text x="681.1" y="590.4">77 PCB components + 3 panel sockets. KiCad source is authoritative.</text>
</g>
<g font-size="3.9" fill="#172c38">
<text x="157.1" y="68.4">TLV9002</text>
<text x="504.6" y="72">10 NO</text>
<text x="546.6" y="80.1">5, 6 COM</text>
<text x="274.8" y="89.4">TLV9002</text>
<text x="504.6" y="91.3">1 NC</text>
<text x="157.1" y="106.2">TLV9002</text>
<text x="113.7" y="200.1">TLV9002</text>
<text x="136.2" y="485.8">1</text>
<text x="161.5" y="485.8">3</text>
<text x="186.7" y="485.8">5</text>
<text x="136.3" y="519.5">2</text>
<text x="161.5" y="519.5">4</text>
<text x="186.7" y="519.5">6</text>
</g>
<g font-size="3.9" fill="#536775">
<text x="658.7" y="75.7">TP501</text>
<text x="314" y="88.3">TP402</text>
<text x="157.1" y="219.4">TP401</text>
<text x="567.3" y="290">TP101</text>
<text x="620.5" y="290">TP102</text>
<text x="673.7" y="290">TP103</text>
<text x="423.3" y="339.9">TP201</text>
<text x="356.1" y="468.8">TP301</text>
</g>
<text font-size="3.9" fill="#946523" x="132.5" y="495.9">Dashed: normal shunts</text>
<g font-size="3.6" fill="#172c38">
<text x="294.9" y="341.3">VCC</text>
<text x="633.4" y="386.1">D</text>
<text x="294.4" y="393.7">GND</text>
<text x="633.7" y="397.9">S</text>
<text x="382.9" y="473">VDD</text>
<text x="371.8" y="540.8">ADDR</text>
<text x="391.1" y="540.8">GND</text>
<text x="412.2" y="540.8">AIN2</text>
<text x="434.5" y="540.8">AIN3</text>
</g>
<g font-size="3.4" fill="#536775">
<text x="149" y="75.7">3</text>
<text x="181.2" y="77.6">1</text>
<text x="149" y="82.7">2</text>
<text x="266.7" y="96.7">3</text>
<text x="298.9" y="98.6">1</text>
<text x="266.7" y="103.7">2</text>
<text x="149" y="113.5">5</text>
<text x="181.2" y="115.4">7</text>
<text x="149" y="120.5">6</text>
<text x="105.6" y="207.3">5</text>
<text x="137.8" y="209.3">7</text>
<text x="105.6" y="214.3">6</text>
<text x="300" y="325.3">6</text>
<text x="266.8" y="340.1">1</text>
<text x="328.6" y="351.4">4</text>
<text x="636.2" y="370.1">3</text>
<text x="266.8" y="382.2">2</text>
<text x="614.2" y="385">1</text>
<text x="300" y="401.5">5</text>
<text x="636.2" y="405.7">2</text>
<text x="388.3" y="457">8</text>
<text x="363.4" y="477.4">4</text>
<text x="451.9" y="480.2">9</text>
<text x="451.9" y="502.7">10</text>
<text x="363.5" y="513.9">5</text>
<text x="378.5" y="548.6">1</text>
<text x="396.7" y="548.6">3</text>
<text x="417.7" y="548.6">6</text>
<text x="440.1" y="548.6">7</text>
</g>
</svg>
